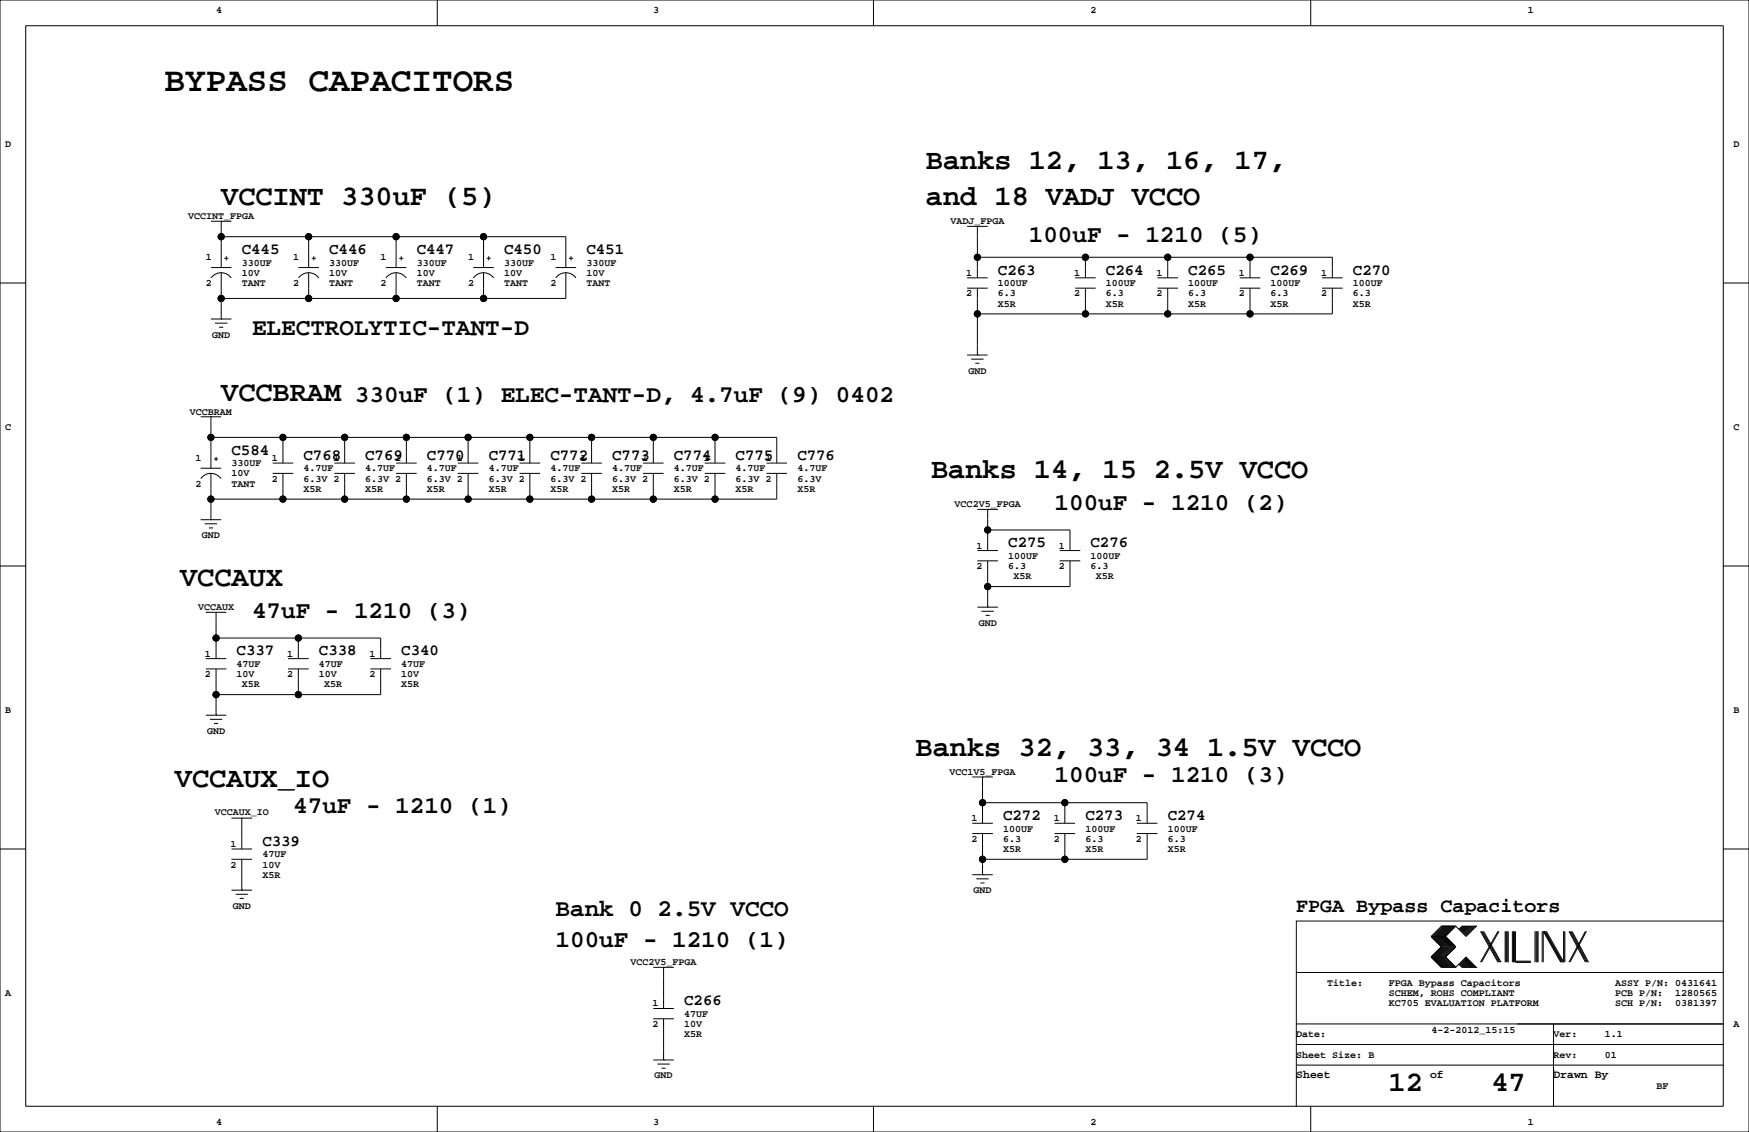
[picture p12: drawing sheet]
<svg xmlns="http://www.w3.org/2000/svg" width="432mm" height="279mm" viewBox="0 0 432 279" stroke-linecap="round" stroke-linejoin="round" font-family="sans-serif">
<g fill="none" stroke="#000" stroke-width=".25">
<path d="M0 0h431.8v279.4h-431.8zM6.3 6.4h419.1v266.6h-419.1zM107.9 0v6.4M215.6 0v6.4M323.6 0v6.4M52.1 54.6h5M54.6 54.6h.1M54.6 58.4h85.1v7.6M54.6 54.6v11.4M76.2 58.4v7.6M97.8 58.4v7.6M119.4 58.4v7.6"/>
<path d="M238.8 55.9h5M241.3 55.9h.1M241.3 55.9v12.7M0 69.8h6.3M52.1 66h5M52.1 78.7h5M52.1 68.6a3 3 0 0 1 5 0M53.1 79.8h3M54.6 78.7h.1M54.6 67.3v11.4M55.4 63.8h1M55.9 63.2v1.1"/>
<path d="M73.7 66h5M73.7 68.6a3 3 0 0 1 5 0M76.2 67.3v6.4M77 63.8h1M77.5 63.2v1.1M95.2 66h5.1M95.3 68.6a3 3 0 0 1 5 0M97.8 67.3v6.4M98.6 63.8h1M99.1 63.2v1.1M116.8 66h5.1M116.9 68.6a3 3 0 0 1 5 0"/>
<path d="M119.4 67.3v6.4M120.1 63.8h1.1M120.6 63.2v1.1M137.2 66h5M137.2 68.6a3 3 0 0 1 5 0M139.7 67.3v6.4h-85.1M140.5 63.8h1M141 63.2v1.1M238.8 71.1h5M238.8 68.6h5M241.3 71.1v16.5M241.3 63.5h87.6v5.1"/>
<path d="M265.4 71.1h5.1M265.4 68.6h5.1M268 63.5v5.1M268 71.1v6.4M285.8 71.1h5M285.8 68.6h5M288.3 63.5v5.1M288.3 71.1v6.4M306.1 71.1h5M306.1 68.6h5M308.6 63.5v5.1M308.6 71.1v6.4"/>
<path d="M326.4 71.1h5.1M326.4 68.6h5.1M328.9 71.1v6.4h-87.6M425.4 69.8h6.4M54.1 80.8h1M238.8 87.6h5M239.8 88.6h3M240.8 89.7h1M241.3 87.6h.1M49.5 115.6h5.1M49.5 102.9h5.1M49.6 118.1a3 3 0 0 1 5 0"/>
<path d="M52.1 102.9h.1M52.1 102.9v12.7M52.1 116.8v11.5M52.1 107.9h139.7v6.4M52.8 113.3h1M53.3 112.8v1M67.3 116.8h5.1M67.3 114.3h5.1M69.8 107.9v6.4M69.8 116.8v6.4M82.5 116.8h5.1M82.5 114.3h5.1"/>
<path d="M85.1 107.9v6.4M85.1 116.8v6.4M97.8 116.8h5.1M97.8 114.3h5.1M100.3 107.9v6.4M100.3 116.8v6.4M113 116.8h5.1M113 114.3h5.1M115.6 107.9v6.4M115.6 116.8v6.4M128.3 116.8h5M128.3 114.3h5"/>
<path d="M130.8 107.9v6.4M130.8 116.8v6.4M143.5 116.8h5.1M143.5 114.3h5.1M146 107.9v6.4M146 116.8v6.4M158.7 116.8h5.1M158.7 114.3h5.1M161.3 107.9v6.4M161.3 116.8v6.4M174 116.8h5.1M174 114.3h5.1"/>
<path d="M176.5 107.9v6.4M176.5 116.8v6.4M189.2 116.8h5.1M189.2 114.3h5.1M191.8 116.8v6.4h-139.7M0 139.7h6.3M49.5 128.3h5.1M50.5 129.3h3.1M51.6 130.3h1M52.1 128.3h.1M241.3 125.7h5.1M241.3 138.4h5.1"/>
<path d="M241.3 135.9h5.1M243.8 125.7h.1M243.8 125.7v10.2M243.8 138.4v11.5M243.8 130.8h20.4v5.1M261.6 138.4h5.1M261.6 135.9h5.1M264.2 138.4v6.4h-20.4M425.4 139.7h6.4M50.8 151.1h5.1M53.3 151.1h.1M53.3 157.5h40.7v5.1"/>
<path d="M53.3 151.1v11.5M73.7 157.5v5.1M241.3 149.9h5.1M242.3 150.9h3.1M243.3 151.9h1M243.8 149.9h.1M50.8 176.5h5.1M50.8 165.1h5.1M50.8 162.6h5.1M51.8 177.5h3.1M52.8 178.6h1M53.3 176.5h.1"/>
<path d="M53.3 165.1v11.4M71.1 165.1h5.1M71.1 162.6h5.1M73.7 165.1v6.3M91.4 165.1h5.1M91.4 162.6h5.1M94 165.1v6.3h-40.7M240 191.8h5.1M242.6 191.8h.1M242.6 198.1h40.6v5.1M242.6 191.8v11.4M262.9 198.1v5.1"/>
<path d="M0 209.5h6.3M57.1 212.1h5.1M57.1 201.9h5.1M57.1 209.5h5.1M57.1 219.7h5.1M59.7 201.9h.1M59.7 219.7h.1M59.7 201.9v7.6M59.7 212.1v7.6M240 215.9h5.1M240 205.7h5.1M240 203.2h5.1"/>
<path d="M241 216.9h3.1M242.1 217.9h1M242.6 215.9h.1M242.6 205.7v10.2M260.3 205.7h5.1M260.3 203.2h5.1M262.9 205.7v6.4M280.7 205.7h5.1M280.7 203.2h5.1M283.2 205.7v6.4h-40.6M425.4 209.5h6.4M58.2 220.7h3"/>
<path d="M59.2 221.7h1M161.3 238.8h5.1M163.8 238.8h.1M163.8 238.8v10.1M353.3 236.2l2.6 2.6h3.5M353.3 231.1l2.6 2.6-2.6 2.5M353.3 236.2h3.6M353.3 231.1h3.6M356.1 228.6l-2.5 2.5 2.5 2.6-2.5 2.5 2.5 2.6M356.4 228.6l-2.6 2.5 2.6 2.6-2.6 2.5 2.6 2.6M356.6 228.6l-2.5 2.5 2.5 2.6-2.5 2.5 2.5 2.6M356.9 228.6l-2.6 2.5 2.6 2.6-2.6 2.5 2.6 2.6"/>
<path d="M356.9 231.1l2.5 2.6-2.5 2.5M356.9 236.2l2.5 2.6M357.1 228.6l-2.5 2.5 2.5 2.6-2.5 2.5 2.5 2.6M357.4 228.6l-2.6 2.5 2.6 2.6-2.6 2.5 2.6 2.6M357.6 228.6l-2.5 2.5 2.5 2.6-2.5 2.5 2.5 2.6M357.9 228.6l-2.6 2.5 2.6 2.6-2.6 2.5 2.6 2.6M358.1 228.6l-2.5 2.5 2.5 2.6-2.5 2.5 2.5 2.6M358.4 228.6l-2.5 2.5 2.5 2.6-2.5 2.5 2.5 2.6M358.6 228.6l-2.5 2.5 2.5 2.6-2.5 2.5 2.5 2.6M358.9 228.6l-2.5 2.5 2.5 2.6-2.5 2.5 2.5 2.6M359.2 228.6l-2.6 2.5 2.6 2.6-2.6 2.5 2.6 2.6M359.4 228.6l2.5 2.5 2.6-2.5h-3.6l-.7 .8"/>
<path d="M359.4 228.6h-3.5l-2.6 2.5M359.4 228.6l-2.5 2.5M360.2 238l.7 .8h3.6l-2.6-2.6-2.5 2.6M360.4 237.7l1 1.1M360.4 238l.8 .8M360.7 237.5l1.2 1.3M360.7 237.7l1 1.1M360.9 237.2l1.6 1.6M360.9 237.5l1.3 1.3M361.2 237l1.8 1.8M361.2 237.2l1.5 1.6M361.2 228.6l-.8 .8"/>
<path d="M361.4 236.7l2.1 2.1M361.4 237l1.8 1.8M361.4 228.6l-1 1M361.7 236.5l2.3 2.3M361.7 236.7l2 2.1M361.7 228.6l-1 1M361.9 236.5l2.3 2.3M361.9 228.6l-1.2 1.3M362.2 228.6l-1.3 1.3M362.5 228.6l-1.6 1.5M362.7 228.6l-1.5 1.5M363 228.6l-1.8 1.8"/>
<path d="M363.2 228.6l-1.8 1.8M363.5 228.6l-2.1 2M363.7 228.6l-2 2M364 228.6l-2.3 2.3M364.2 228.6l-2.3 2.3M365.5 229.9l4.3 7.6M365.8 229.9l4.3 7.6M366 229.9l4.3 7.6M366.3 229.9l4.3 7.6M369.8 229.9l-4.3 7.6M370.1 229.9l-4.3 7.6M371.6 229.9v7.6"/>
<path d="M371.9 229.9v7.6M372.1 229.9v7.6M372.4 229.9v7.6M373.4 229.9v7.6M373.6 229.9v7.6M373.9 229.9v7.6M374.1 229.9v7.6h3.9M374.1 237.2h3.9M379 229.9v7.6M379.2 229.9v7.6M379.5 229.9v7.6M379.7 229.9v7.6"/>
<path d="M380.7 229.9v7.6M381 237.5v-7.6l4.3 7.6M381.3 229.9l4.3 7.6M381.5 229.9l4.3 7.6M381.8 229.9l4.3 7.6v-7.6M386.3 229.9v7.6M387.3 229.9l4.1 7.6M387.6 229.9l4.1 7.6M387.9 229.9l4 7.6M388.1 229.9l4.1 7.6M391.4 229.9l-4.1 7.6M391.7 229.9l-4.1 7.6"/>
<path d="M425.4 227.3h-105.4v35.6M161.3 251.5h5.1M161.3 248.9h5.1M163.8 251.5v10.1M320 257.8h105.4M320 252.7h105.4M320 240h105.4M383.5 252.7v20.3M107.9 273v6.4M161.3 261.6h5.1M162.3 262.6h3.1M163.3 263.7h1"/>
<path d="M163.8 261.6h.1M215.6 273v6.4M320 262.9v10.1M320 262.9h105.4M323.6 273v6.4M383.5 264.2h.1"/>
<circle cx="54.6" cy="58.4" r=".76"/>
<circle cx="76.2" cy="58.4" r=".76"/>
<circle cx="97.8" cy="58.4" r=".76"/>
<circle cx="119.4" cy="58.4" r=".76"/>
<circle cx="54.6" cy="73.7" r=".76"/>
<circle cx="76.2" cy="73.7" r=".76"/>
<circle cx="97.8" cy="73.7" r=".76"/>
<circle cx="119.4" cy="73.7" r=".76"/>
<circle cx="241.3" cy="77.5" r=".76"/>
<circle cx="241.3" cy="63.5" r=".76"/>
<circle cx="268" cy="77.5" r=".76"/>
<circle cx="268" cy="63.5" r=".76"/>
<circle cx="288.3" cy="77.5" r=".76"/>
<circle cx="288.3" cy="63.5" r=".76"/>
<circle cx="308.6" cy="77.5" r=".76"/>
<circle cx="308.6" cy="63.5" r=".76"/>
<circle cx="52.1" cy="107.9" r=".76"/>
<circle cx="69.9" cy="107.9" r=".76"/>
<circle cx="85.1" cy="107.9" r=".76"/>
<circle cx="100.3" cy="107.9" r=".76"/>
<circle cx="115.6" cy="107.9" r=".76"/>
<circle cx="130.8" cy="107.9" r=".76"/>
<circle cx="146.1" cy="107.9" r=".76"/>
<circle cx="161.3" cy="107.9" r=".76"/>
<circle cx="176.5" cy="107.9" r=".76"/>
<circle cx="52.1" cy="123.2" r=".76"/>
<circle cx="69.9" cy="123.2" r=".76"/>
<circle cx="85.1" cy="123.2" r=".76"/>
<circle cx="100.3" cy="123.2" r=".76"/>
<circle cx="115.6" cy="123.2" r=".76"/>
<circle cx="130.8" cy="123.2" r=".76"/>
<circle cx="146.1" cy="123.2" r=".76"/>
<circle cx="161.3" cy="123.2" r=".76"/>
<circle cx="176.5" cy="123.2" r=".76"/>
<circle cx="243.8" cy="130.8" r=".76"/>
<circle cx="53.3" cy="157.5" r=".76"/>
<circle cx="73.7" cy="157.5" r=".76"/>
<circle cx="243.8" cy="144.8" r=".76"/>
<circle cx="53.3" cy="171.4" r=".76"/>
<circle cx="73.7" cy="171.4" r=".76"/>
<circle cx="242.6" cy="198.1" r=".76"/>
<circle cx="262.9" cy="198.1" r=".76"/>
<circle cx="242.6" cy="212.1" r=".76"/>
<circle cx="262.9" cy="212.1" r=".76"/>
</g>
<g fill="#000" stroke="#000" stroke-width=".25">
<circle cx="54.6" cy="58.4" r=".76"/>
<circle cx="76.2" cy="58.4" r=".76"/>
<circle cx="97.8" cy="58.4" r=".76"/>
<circle cx="119.4" cy="58.4" r=".76"/>
<circle cx="54.6" cy="73.7" r=".76"/>
<circle cx="76.2" cy="73.7" r=".76"/>
<circle cx="97.8" cy="73.7" r=".76"/>
<circle cx="119.4" cy="73.7" r=".76"/>
<circle cx="241.3" cy="77.5" r=".76"/>
<circle cx="241.3" cy="63.5" r=".76"/>
<circle cx="268" cy="77.5" r=".76"/>
<circle cx="268" cy="63.5" r=".76"/>
<circle cx="288.3" cy="77.5" r=".76"/>
<circle cx="288.3" cy="63.5" r=".76"/>
<circle cx="308.6" cy="77.5" r=".76"/>
<circle cx="308.6" cy="63.5" r=".76"/>
<circle cx="52.1" cy="107.9" r=".76"/>
<circle cx="69.9" cy="107.9" r=".76"/>
<circle cx="85.1" cy="107.9" r=".76"/>
<circle cx="100.3" cy="107.9" r=".76"/>
<circle cx="115.6" cy="107.9" r=".76"/>
<circle cx="130.8" cy="107.9" r=".76"/>
<circle cx="146.1" cy="107.9" r=".76"/>
<circle cx="161.3" cy="107.9" r=".76"/>
<circle cx="176.5" cy="107.9" r=".76"/>
<circle cx="52.1" cy="123.2" r=".76"/>
<circle cx="69.9" cy="123.2" r=".76"/>
<circle cx="85.1" cy="123.2" r=".76"/>
<circle cx="100.3" cy="123.2" r=".76"/>
<circle cx="115.6" cy="123.2" r=".76"/>
<circle cx="130.8" cy="123.2" r=".76"/>
<circle cx="146.1" cy="123.2" r=".76"/>
<circle cx="161.3" cy="123.2" r=".76"/>
<circle cx="176.5" cy="123.2" r=".76"/>
<circle cx="243.8" cy="130.8" r=".76"/>
<circle cx="53.3" cy="157.5" r=".76"/>
<circle cx="73.7" cy="157.5" r=".76"/>
<circle cx="243.8" cy="144.8" r=".76"/>
<circle cx="53.3" cy="171.4" r=".76"/>
<circle cx="73.7" cy="171.4" r=".76"/>
<circle cx="242.6" cy="198.1" r=".76"/>
<circle cx="262.9" cy="198.1" r=".76"/>
<circle cx="242.6" cy="212.1" r=".76"/>
<circle cx="262.9" cy="212.1" r=".76"/>
</g>
<text font-size="8.5" x="40.6" y="22.4">BYPASS CAPACITORS</text>
<g font-size="7.1">
<text x="228.6" y="41.7">Banks 12, 13, 16, 17,</text>
<text x="54.6" y="50.6">VCCINT 330uF (5)</text>
<text x="228.6" y="50.6">and 18 VADJ VCCO</text>
<text x="54.6" y="98.9">VCCBRAM</text>
<text x="229.9" y="117.9">Banks 14, 15 2.5V VCCO</text>
<text x="44.4" y="144.6">VCCAUX</text>
<text x="226.1" y="186.5">Banks 32, 33, 34 1.5V VCCO</text>
<text x="43.2" y="194.1">VCCAUX_IO</text>
<text x="342.8" y="269.3">12</text>
<text x="368.2" y="269.3">47</text>
</g>
<g font-size="6">
<text x="254" y="59.7">100uF - 1210 (5)</text>
<text x="62.2" y="82.6">ELECTROLYTIC-TANT-D</text>
<text x="87.6" y="99.1">330uF (1) ELEC-TANT-D, 4.7uF (9) 0402</text>
<text x="260.3" y="125.8">100uF - 1210 (2)</text>
<text x="62.2" y="152.4">47uF - 1210 (3)</text>
<text x="260.3" y="193.1">100uF - 1210 (3)</text>
<text x="72.4" y="200.7">47uF - 1210 (1)</text>
<text x="137.2" y="226.1">Bank 0 2.5V VCCO</text>
<text x="137.2" y="233.7">100uF - 1210 (1)</text>
</g>
<text font-size="4.9" x="320" y="225.1">FPGA Bypass Capacitors</text>
<g font-size="3.9">
<text x="59.7" y="62.7">C445</text>
<text x="81.3" y="62.7">C446</text>
<text x="102.9" y="62.7">C447</text>
<text x="124.5" y="62.7">C450</text>
<text x="144.8" y="62.7">C451</text>
<text x="246.4" y="67.8">C263</text>
<text x="273.1" y="67.8">C264</text>
<text x="293.4" y="67.8">C265</text>
<text x="313.7" y="67.8">C269</text>
<text x="334" y="67.8">C270</text>
<text x="57.1" y="112.2">C584</text>
<text x="74.9" y="113.5">C768</text>
<text x="90.2" y="113.5">C769</text>
<text x="105.4" y="113.5">C770</text>
<text x="120.6" y="113.5">C771</text>
<text x="135.9" y="113.5">C772</text>
<text x="151.1" y="113.5">C773</text>
<text x="166.4" y="113.5">C774</text>
<text x="181.6" y="113.5">C775</text>
<text x="196.8" y="113.5">C776</text>
<text x="248.9" y="135.1">C275</text>
<text x="269.2" y="135.1">C276</text>
<text x="58.4" y="161.8">C337</text>
<text x="78.7" y="161.8">C338</text>
<text x="99.1" y="161.8">C340</text>
<text x="247.6" y="202.4">C272</text>
<text x="268" y="202.4">C273</text>
<text x="288.3" y="202.4">C274</text>
<text x="64.8" y="208.8">C339</text>
<text x="168.9" y="248.1">C266</text>
</g>
<g font-size="2.8">
<text x="320" y="266.1">Sheet</text>
<text x="353.1" y="266.1">of</text>
<text x="383.5" y="266.1">Drawn By</text>
</g>
<g font-size="2.5">
<text x="53.3" y="3.3">4</text>
<text x="161.3" y="3.3">3</text>
<text x="269.2" y="3.3">2</text>
<text x="377.2" y="3.3">1</text>
<text x="1.3" y="36.3">D</text>
<text x="428" y="36.3">D</text>
<text x="46.5" y="54.1">VCCINT_FPGA</text>
<text x="234.6" y="55.4">VADJ_FPGA</text>
<text x="50.8" y="64.3">1</text>
<text x="59.7" y="65.5">330UF</text>
<text x="72.4" y="64.3">1</text>
<text x="81.3" y="65.5">330UF</text>
<text x="94" y="64.3">1</text>
<text x="102.9" y="65.5">330UF</text>
<text x="115.6" y="64.3">1</text>
<text x="124.5" y="65.5">330UF</text>
<text x="135.9" y="64.3">1</text>
<text x="144.8" y="65.5">330UF</text>
<text x="50.8" y="70.6">2</text>
<text x="59.7" y="68.1">10V</text>
<text x="59.7" y="70.6">TANT</text>
<text x="72.4" y="70.6">2</text>
<text x="81.3" y="68.1">10V</text>
<text x="81.3" y="70.6">TANT</text>
<text x="94" y="70.6">2</text>
<text x="102.9" y="68.1">10V</text>
<text x="102.9" y="70.6">TANT</text>
<text x="115.6" y="70.6">2</text>
<text x="124.5" y="68.1">10V</text>
<text x="124.5" y="70.6">TANT</text>
<text x="135.9" y="70.6">2</text>
<text x="144.8" y="68.1">10V</text>
<text x="144.8" y="70.6">TANT</text>
<text x="238.5" y="68.1">1</text>
<text x="246.4" y="70.6">100UF</text>
<text x="265.2" y="68.1">1</text>
<text x="273.1" y="70.6">100UF</text>
<text x="285.5" y="68.1">1</text>
<text x="293.4" y="70.6">100UF</text>
<text x="305.9" y="68.1">1</text>
<text x="313.7" y="70.6">100UF</text>
<text x="326.2" y="68.1">1</text>
<text x="334" y="70.6">100UF</text>
<text x="238.5" y="73.2">2</text>
<text x="246.4" y="73.2">6.3</text>
<text x="246.4" y="75.7">X5R</text>
<text x="265.2" y="73.2">2</text>
<text x="273.1" y="73.2">6.3</text>
<text x="273.1" y="75.7">X5R</text>
<text x="285.5" y="73.2">2</text>
<text x="293.4" y="73.2">6.3</text>
<text x="293.4" y="75.7">X5R</text>
<text x="305.9" y="73.2">2</text>
<text x="313.7" y="73.2">6.3</text>
<text x="313.7" y="75.7">X5R</text>
<text x="326.2" y="73.2">2</text>
<text x="334" y="73.2">6.3</text>
<text x="334" y="75.7">X5R</text>
<text x="52.4" y="83.3">GND</text>
<text x="239.1" y="92.2">GND</text>
<text x="1.3" y="106.2">C</text>
<text x="46.9" y="102.4">VCCBRAM</text>
<text x="428" y="106.2">C</text>
<text x="48.3" y="113.8">1</text>
<text x="67.1" y="113.8">1</text>
<text x="82.3" y="113.8">1</text>
<text x="97.6" y="113.8">1</text>
<text x="112.8" y="113.8">1</text>
<text x="128.1" y="113.8">1</text>
<text x="143.3" y="113.8">1</text>
<text x="158.5" y="113.8">1</text>
<text x="173.8" y="113.8">1</text>
<text x="189" y="113.8">1</text>
<text x="57.1" y="115.1">330UF</text>
<text x="57.1" y="117.6">10V</text>
<text x="67.1" y="118.9">2</text>
<text x="74.9" y="116.3">4.7UF</text>
<text x="74.9" y="118.9">6.3V 2</text>
<text x="90.2" y="118.9">6.3V 2</text>
<text x="90.2" y="116.3">4.7UF</text>
<text x="105.4" y="116.3">4.7UF</text>
<text x="105.4" y="118.9">6.3V 2</text>
<text x="120.6" y="118.9">6.3V 2</text>
<text x="120.6" y="116.3">4.7UF</text>
<text x="135.9" y="116.3">4.7UF</text>
<text x="135.9" y="118.9">6.3V 2</text>
<text x="151.1" y="118.9">6.3V 2</text>
<text x="151.1" y="116.3">4.7UF</text>
<text x="166.4" y="116.3">4.7UF</text>
<text x="166.4" y="118.9">6.3V 2</text>
<text x="181.6" y="118.9">6.3V 2</text>
<text x="181.6" y="116.3">4.7UF</text>
<text x="196.8" y="116.3">4.7UF</text>
<text x="196.8" y="118.9">6.3V</text>
<text x="48.3" y="120.1">2</text>
<text x="57.1" y="120.1">TANT</text>
<text x="74.9" y="121.4">X5R</text>
<text x="90.2" y="121.4">X5R</text>
<text x="105.4" y="121.4">X5R</text>
<text x="120.6" y="121.4">X5R</text>
<text x="135.9" y="121.4">X5R</text>
<text x="151.1" y="121.4">X5R</text>
<text x="166.4" y="121.4">X5R</text>
<text x="181.6" y="121.4">X5R</text>
<text x="196.8" y="121.4">X5R</text>
<text x="235.7" y="125.2">VCC2V5_FPGA</text>
<text x="49.8" y="132.8">GND</text>
<text x="241.1" y="135.4">1</text>
<text x="248.9" y="137.9">100UF</text>
<text x="261.4" y="135.4">1</text>
<text x="269.2" y="137.9">100UF</text>
<text x="241.1" y="140.5">2</text>
<text x="248.9" y="140.5">6.3</text>
<text x="250.2" y="143">X5R</text>
<text x="261.4" y="140.5">2</text>
<text x="269.2" y="140.5">6.3</text>
<text x="270.5" y="143">X5R</text>
<text x="48.9" y="150.6">VCCAUX</text>
<text x="241.6" y="154.4">GND</text>
<text x="50.6" y="167.1">2</text>
<text x="50.6" y="162.1">1</text>
<text x="58.4" y="164.6">47UF</text>
<text x="58.4" y="167.1">10V</text>
<text x="70.9" y="167.1">2</text>
<text x="70.9" y="162.1">1</text>
<text x="78.7" y="164.6">47UF</text>
<text x="78.7" y="167.1">10V</text>
<text x="91.2" y="167.1">2</text>
<text x="91.2" y="162.1">1</text>
<text x="99.1" y="164.6">47UF</text>
<text x="99.1" y="167.1">10V</text>
<text x="59.7" y="169.7">X5R</text>
<text x="80" y="169.7">X5R</text>
<text x="99.1" y="169.7">X5R</text>
<text x="1.3" y="176">B</text>
<text x="428" y="176">B</text>
<text x="51.1" y="181.1">GND</text>
<text x="234.4" y="191.3">VCC1V5_FPGA</text>
<text x="53" y="201.2">VCCAUX_IO</text>
<text x="239.8" y="202.7">1</text>
<text x="260.1" y="202.7">1</text>
<text x="280.5" y="202.7">1</text>
<text x="56.9" y="209">1</text>
<text x="239.8" y="207.8">2</text>
<text x="247.6" y="205.2">100UF</text>
<text x="247.6" y="207.8">6.3</text>
<text x="260.1" y="207.8">2</text>
<text x="268" y="205.2">100UF</text>
<text x="268" y="207.8">6.3</text>
<text x="280.5" y="207.8">2</text>
<text x="288.3" y="205.2">100UF</text>
<text x="288.3" y="207.8">6.3</text>
<text x="56.9" y="214.1">2</text>
<text x="64.8" y="211.6">47UF</text>
<text x="64.8" y="214.1">10V</text>
<text x="247.6" y="210.3">X5R</text>
<text x="268" y="210.3">X5R</text>
<text x="288.3" y="210.3">X5R</text>
<text x="64.8" y="216.7">X5R</text>
<text x="240.3" y="220.5">GND</text>
<text x="57.5" y="224.3">GND</text>
<text x="155.7" y="238.3">VCC2V5_FPGA</text>
<text x="1.3" y="245.9">A</text>
<text x="327.7" y="243.3">Title:</text>
<text x="342.9" y="245.9">SCHEM, ROHS COMPLIANT</text>
<text x="342.9" y="243.3">FPGA Bypass Capacitors</text>
<text x="398.8" y="243.3">ASSY P/N: 0431641</text>
<text x="398.8" y="245.9">PCB P/N:</text>
<text x="413.6" y="245.9">1280565</text>
<text x="161.1" y="248.4">1</text>
<text x="168.9" y="251">47UF</text>
<text x="342.9" y="248.4">KC705 EVALUATION PLATFORM</text>
<text x="398.8" y="248.4">SCH P/N:</text>
<text x="413.6" y="248.4">0381397</text>
<text x="161.1" y="253.5">2</text>
<text x="168.9" y="256">X5R</text>
<text x="168.9" y="253.5">10V</text>
<text x="320" y="256">Date:</text>
<text x="353.4" y="255">4-2-2012_15:15</text>
<text x="383.5" y="256">Ver:</text>
<text x="396.2" y="256">1.1</text>
<text x="428" y="253.5">A</text>
<text x="320" y="261.1">Sheet Size: B</text>
<text x="383.5" y="261.1">Rev:</text>
<text x="396.2" y="261.1">01</text>
<text x="161.6" y="266.2">GND</text>
<text x="408.9" y="268.7">BF</text>
<text x="53.3" y="277.6">4</text>
<text x="161.3" y="277.6">3</text>
<text x="269.2" y="277.6">2</text>
<text x="377.2" y="277.6">1</text>
</g>
</svg>
